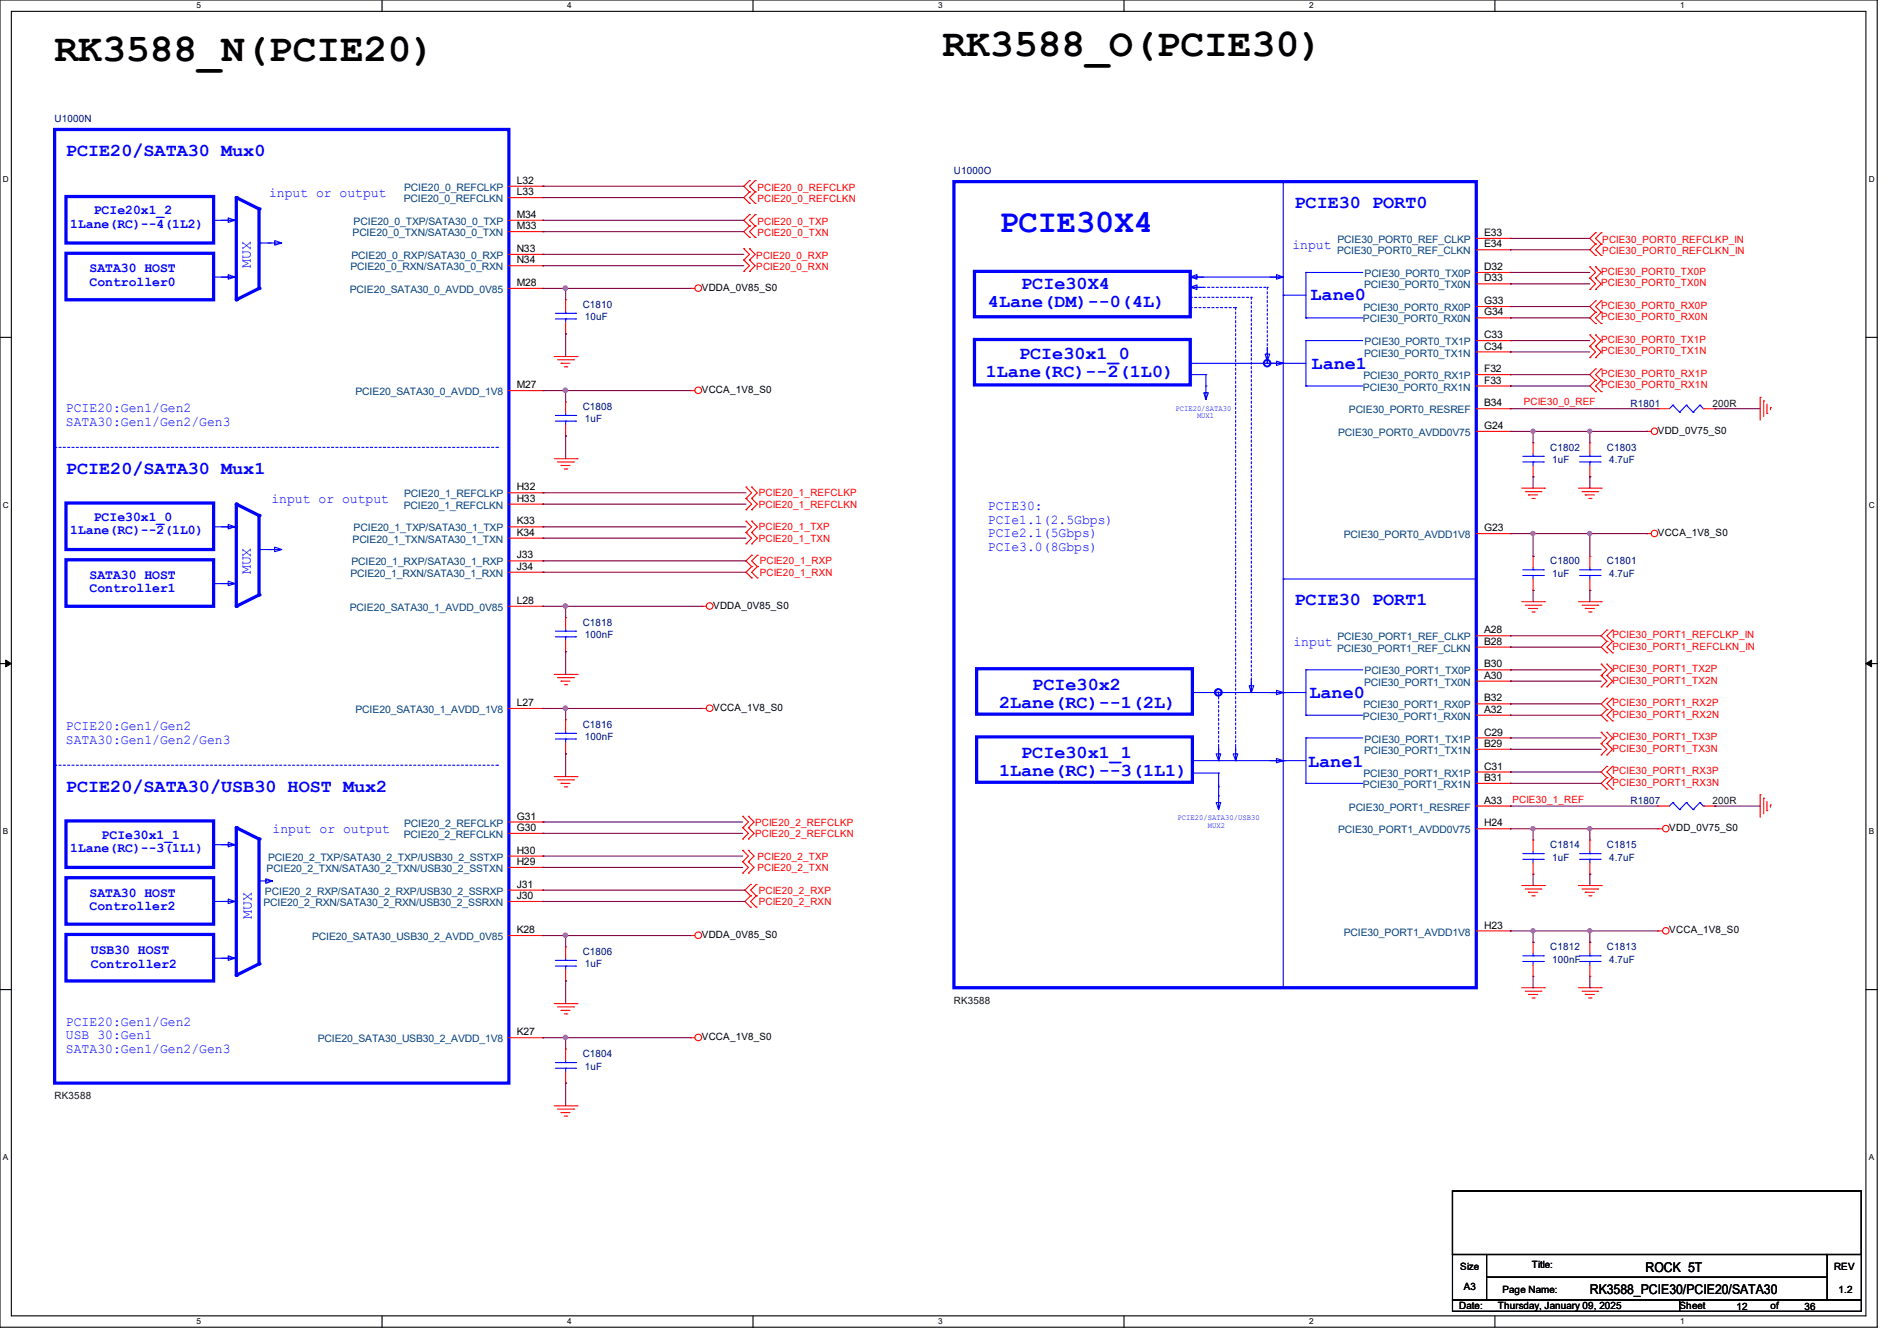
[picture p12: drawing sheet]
<svg xmlns="http://www.w3.org/2000/svg" width="297mm" height="210mm" viewBox="0 0 297 210" stroke-linecap="round" stroke-linejoin="round" font-family="sans-serif">
<path d="M0 0h293.9v207.9h-293.9zM1.8 1.8h290.3v204.3h-290.3z" fill="none" stroke="#000" stroke-width=".17"/>
<g fill="#fff">
<path d="M30.8 .2h.7v1.4h-.7z"/>
<path d="M30.8 206.2h.7v1.4h-.7z"/>
</g>
<path d="M59.8 0v1.8M59.8 206.1v1.8" fill="none" stroke="#000" stroke-width=".17"/>
<g fill="#fff">
<path d="M88.8 .2h.7v1.4h-.7z"/>
<path d="M88.8 206.2h.7v1.4h-.7z"/>
</g>
<path d="M117.9 0v1.8M117.9 206.1v1.8" fill="none" stroke="#000" stroke-width=".17"/>
<g fill="#fff">
<path d="M146.9 .2h.7v1.4h-.7z"/>
<path d="M146.9 206.2h.7v1.4h-.7z"/>
</g>
<path d="M176 0v1.8M176 206.1v1.8" fill="none" stroke="#000" stroke-width=".17"/>
<g fill="#fff">
<path d="M205 .2h.7v1.4h-.7z"/>
<path d="M205 206.2h.7v1.4h-.7z"/>
</g>
<path d="M234.1 0v1.8M234.1 206.1v1.8" fill="none" stroke="#000" stroke-width=".17"/>
<g fill="#fff">
<path d="M263.1 .2h.6v1.4h-.6z"/>
<path d="M263.1 206.2h.6v1.4h-.6z"/>
<path d="M.5 27.3h.9v1.4h-.9z"/>
<path d="M292.6 27.3h.9v1.4h-.9z"/>
<path d="M.5 78.4h.9v1.4h-.9z"/>
<path d="M292.6 78.4h.9v1.4h-.9z"/>
</g>
<path d="M0 52.8h1.8M292.1 52.8h1.8" fill="none" stroke="#000" stroke-width=".17"/>
<g fill="#fff">
<path d="M.5 129.5h.8v1.4h-.8z"/>
<path d="M292.6 129.5h.8v1.4h-.8z"/>
</g>
<path d="M0 103.9h1.8M292.1 103.9h1.8" fill="none" stroke="#000" stroke-width=".17"/>
<path d="M.9 103.4l.9 .5-.9 .5zM292.1 103.9l.9-.5v1z" fill="#000" stroke="#000" stroke-width=".16"/>
<g fill="#fff">
<path d="M.5 180.5h.8v1.4h-.8z"/>
<path d="M292.6 180.5h.8v1.4h-.8z"/>
</g>
<path d="M0 155h1.8M292.1 155h1.8M227.4 186.5h64v10h-64zM227.4 196.5h5.3v7.1h-5.3zM232.7 196.5h53.4v3.5h-53.4zM286.1 196.5h5.3v7.1h-5.3zM227.4 203.6h35.6v1.8h-35.6zM232.7 200h53.4v3.6h-53.4zM263 203.6h28.4v1.8h-28.4z" fill="none" stroke="#000" stroke-width=".17"/>
<g fill="none" stroke="#f00" stroke-width=".17">
<path d="M116.5 38.9h.1M116.5 38.9l.8 .9-.8 .9M117.3 38.9h.1M117.3 28.3h.1M117.3 30.1h.1M117.3 31.8h.1M117.3 35.4h.1M117.3 37.2h.1M117.3 33.6h.1M117.3 38.9l.9 .9-.9 .9M117.3 28.3l-.8 .9 .8 .9M117.3 30.1l-.8 .8 .8 .9"/>
<path d="M117.3 35.4l-.8 .9 .8 .9M117.3 33.6l-.8 .9 .8 .9M118.2 30.1h.1M118.2 28.3h.1M118.2 31.8h.1M118.2 37.2h.1M118.2 35.4h.1M118.2 33.6h.1M118.2 28.3l-.9 .9 .9 .9M118.2 30.1l-.9 .8 .9 .9M118.2 35.4l-.9 .9 .9 .9M118.2 33.6l-.9 .9 .9 .9"/>
<path d="M249.8 36.4h.1M249.8 38.2h.1M249.8 36.4l-.9 .9 .9 .9M249.8 38.2l-.9 .9 .9 .9M250.7 38.2h.1M250.7 36.4h.1M250.7 36.4l-.9 .9 .9 .9M250.7 38.2l-.9 .9 .9 .9M86.8 55.8h3.5M87.3 56.3h2.5M87.8 56.9h.1M87.8 56.9h1.4"/>
<path d="M88.3 57.4h.4M88.6 46.9h.1M88.6 52.3h.1M88.6 46.9v1.8M88.6 50.5v1.8M88.7 57.4h.1M89.8 56.3h.1M90.3 55.8h.1M108.1 45.2h.1M108.1 45.2h.7M116.5 40.7h.1M116.5 42.5h.1"/>
<path d="M116.5 40.7l.8 .9-.8 .9M117.3 40.7h.1M117.3 42.5h.1M117.3 40.7l.9 .9-.9 .9M248.9 43.6h.1M248.9 41.8h.1M248.9 45.3h.1M248.9 54.2h.1M248.9 52.5h.1M248.9 56h.1M248.9 41.8l.9 .9-.9 .9M248.9 43.6l.9 .8-.9 .9"/>
<path d="M248.9 52.5l.9 .8-.9 .9M248.9 54.2l.9 .9-.9 .9M249.8 40h.1M249.8 43.6h.1M249.8 41.8h.1M249.8 45.3h.1M249.8 47.1h.1M249.8 48.9h.1M249.8 50.7h.1M249.8 57.8h.1M249.8 59.6h.1M249.8 54.2h.1"/>
<path d="M249.8 52.5h.1M249.8 56h.1M249.8 41.8l.9 .9-.9 .9M249.8 43.6l.9 .8-.9 .9M249.8 47.1l-.9 .9 .9 .9M249.8 48.9l-.9 .9 .9 .9M249.8 57.8l-.9 .9 .9 .9M249.8 59.6l-.9 .9 .9 .8M249.8 52.5l.9 .8-.9 .9M249.8 54.2l.9 .9-.9 .9M250.7 40h.1M250.7 48.9h.1"/>
<path d="M250.7 47.1h.1M250.7 50.7h.1M250.7 59.6h.1M250.7 57.8h.1M250.7 47.1l-.9 .9 .9 .9M250.7 48.9l-.9 .9 .9 .9M250.7 57.8l-.9 .9 .9 .9M250.7 59.6l-.9 .9 .9 .8M86.8 71.8h3.5M87.3 72.3h2.5M87.8 72.9h.1M87.8 72.9h1.4"/>
<path d="M88.3 73.4h.4M88.6 62.9h.1M88.6 68.3h.1M88.6 62.9v1.8M88.6 66.5v1.8M88.7 73.4h.1M89.8 72.3h.1M90.3 71.8h.1M108.1 61.2h.1M108.1 61.2h.7M116.8 79.8h.1M116.8 78.1h.1"/>
<path d="M116.8 76.3h.1M116.8 78.1l.9 .9-.9 .8M116.8 76.3l.9 .9-.9 .9M117.7 79.8h.1M117.7 78.1h.1M117.7 76.3h.1M117.7 78.1l.9 .9-.9 .8M117.7 76.3l.9 .9-.9 .9M238.3 76.5h3.5M238.8 77h2.5M239.3 77.5h.1M239.3 77.5h1.4"/>
<path d="M239.9 78.1h.3M240 69.3h.1M240 74.7h.1M240 69.3v1.8M240 72.9v1.8M240.2 78.1h.1M241.3 77h.1M241.8 76.5h.1M247.1 76.5h3.6M247.7 77h2.4M248.2 77.5h.1M248.2 77.5h1.4"/>
<path d="M248.8 78.1h.3M248.9 69.3h.1M248.9 74.7h.1M248.9 69.3v1.8M248.9 72.9v1.8M249.1 78.1h.1M249.8 61.3h.1M250.1 77h.1M250.7 76.5h.1M250.7 61.3h.1M257.8 67.6h.1M257.8 67.6h.7"/>
<path d="M259.6 64h.1M259.6 64h1.8M266.7 64h1.8M268.5 64h.1M275.6 62.2h.1M275.6 62.2v3.6M276.1 62.8h.1M276.1 62.8v2.4M276.6 64.7h.1M276.6 63.3v1.4M277.2 63.8h.1M277.2 63.8v.4"/>
<path d="M109.9 95h.1M109.9 95h.7M116.8 85.2h.1M116.8 83.4h.1M116.8 81.6h.1M116.8 83.4l.9 .9-.9 .9M116.8 81.6l.9 .9-.9 .9M117.7 85.2h.1M117.7 83.4h.1M117.7 81.6h.1M117.7 88.7h.1M117.7 90.5h.1"/>
<path d="M117.7 87h.1M117.7 83.4l.9 .9-.9 .9M117.7 81.6l.9 .9-.9 .9M117.7 88.7l-.9 .9 .9 .9M117.7 87l-.9 .8 .9 .9M118.6 90.5h.1M118.6 88.7h.1M118.6 87h.1M118.6 88.7l-.9 .9 .9 .9M118.6 87l-.9 .8 .9 .9M238.3 94.2h3.5M238.8 94.8h2.5"/>
<path d="M239.3 95.3h.1M239.3 95.3h1.4M239.9 95.8h.3M240 87.1h.1M240 92.5h.1M240 87.1v1.8M240 90.7v1.8M240.2 95.8h.1M241.3 94.8h.1M241.8 94.2h.1M247.1 94.2h3.6M247.7 94.8h2.4"/>
<path d="M248.2 95.3h.1M248.2 95.3h1.4M248.8 95.8h.3M249.1 95.8h.1M250.1 94.8h.1M250.7 94.2h.1M251.6 98.7h.1M251.6 98.7l-.9 .9 .9 .9M252.5 98.7h.1M252.5 98.7l-.9 .9 .9 .9M257.8 83.6h.1M257.8 83.6h.7"/>
<path d="M86.8 105.6h3.5M87.3 106.1h2.5M87.8 106.7h.1M87.8 106.7h1.4M88.3 107.2h.4M88.6 112.7h.1M88.6 118.1h.1M88.6 112.7v1.8M88.6 116.3v1.8M88.7 107.2h.1M89.8 106.1h.1M90.3 105.6h.1"/>
<path d="M109.9 111h.1M109.9 111h.7M250.7 105.8h.1M250.7 104h.1M250.7 107.6h.1M250.7 116.5h.1M250.7 114.7h.1M250.7 118.2h.1M250.7 104l.9 .9-.9 .9M250.7 105.8l.9 .9-.9 .9M250.7 114.7l.9 .9-.9 .9M250.7 116.5l.9 .8-.9 .9"/>
<path d="M251.6 100.5h.1M251.6 102.2h.1M251.6 105.8h.1M251.6 104h.1M251.6 107.6h.1M251.6 116.5h.1M251.6 114.7h.1M251.6 118.2h.1M251.6 109.3h.1M251.6 111.1h.1M251.6 112.9h.1M251.6 100.5l-.9 .8 .9 .9"/>
<path d="M251.6 104l.9 .9-.9 .9M251.6 105.8l.9 .9-.9 .9M251.6 114.7l.9 .9-.9 .9M251.6 116.5l.9 .8-.9 .9M251.6 109.3l-.9 .9 .9 .9M251.6 111.1l-.9 .9 .9 .9M252.5 100.5h.1M252.5 102.2h.1M252.5 111.1h.1M252.5 109.3h.1M252.5 112.9h.1M252.5 100.5l-.9 .8 .9 .9"/>
<path d="M252.5 109.3l-.9 .9 .9 .9M252.5 111.1l-.9 .9 .9 .9M86.8 121.6h3.5M87.3 122.1h2.5M87.8 122.7h.1M87.8 122.7h1.4M88.3 123.2h.4M88.7 123.2h.1M89.8 122.1h.1M90.3 121.6h.1M116.3 135h.1M116.3 133.2h.1"/>
<path d="M116.3 136.7h.1M116.3 129.6h.1M116.3 127.8h.1M116.3 131.4h.1M116.3 133.2l.9 .9-.9 .9M116.3 135l.9 .8-.9 .9M116.3 127.8l.9 .9-.9 .9M116.3 129.6l.9 .9-.9 .9M117.2 135h.1M117.2 133.2h.1M117.2 136.7h.1M117.2 129.6h.1"/>
<path d="M117.2 127.8h.1M117.2 131.4h.1M117.2 133.2l.9 .9-.9 .9M117.2 135l.9 .8-.9 .9M117.2 127.8l.9 .9-.9 .9M117.2 129.6l.9 .9-.9 .9M117.5 138.5h.1M117.5 138.5l-.9 .9 .9 .9M118.4 138.5h.1M118.4 138.5l-.9 .9 .9 .9M238.3 138.7h3.5M238.8 139.2h2.5"/>
<path d="M239.3 139.7h.1M239.3 139.7h1.4M241.3 139.2h.1M241.8 138.7h.1M247.1 138.7h3.6M247.7 139.2h2.4M248.2 139.7h.1M248.2 139.7h1.4M250.1 139.2h.1M250.7 138.7h.1M251.6 120h.1M251.6 121.8h.1"/>
<path d="M251.6 123.6h.1M251.6 120l-.9 .9 .9 .9M251.6 121.8l-.9 .9 .9 .9M252.5 121.8h.1M252.5 120h.1M252.5 123.6h.1M252.5 120l-.9 .9 .9 .9M252.5 121.8l-.9 .9 .9 .9M259.6 129.8h.1M259.6 126.2h.1M259.6 129.8h.7M259.6 126.2h1.8"/>
<path d="M266.7 126.2h1.8M268.5 126.2h.1M275.6 124.5h.1M275.6 124.5v3.5M276.1 125h.1M276.1 125v2.5M276.6 127h.1M276.6 125.5v1.5M277.2 126.1h.1M277.2 126.1v.3M86.8 157.2h3.5M87.3 157.7h2.5"/>
<path d="M87.8 158.2h.1M87.8 158.2h1.4M88.3 158.8h.4M88.6 148.3h.1M88.6 153.6h.1M88.6 148.3v1.8M88.6 151.8v1.8M88.7 158.8h.1M89.8 157.7h.1M90.3 157.2h.1M108.1 146.5h.1M108.1 146.5h.7"/>
<path d="M117.5 140.3h.1M117.5 142.1h.1M117.5 140.3l-.9 .9 .9 .9M118.4 140.3h.1M118.4 142.1h.1M118.4 140.3l-.9 .9 .9 .9M238.3 154.7h3.5M238.8 155.2h2.5M239.3 155.7h.1M239.3 155.7h1.4M239.9 156.3h.3M239.9 140.3h.3"/>
<path d="M240 147.6h.1M240 152.9h.1M240 147.6v1.8M240 151.1v1.8M240.2 156.3h.1M240.2 140.3h.1M241.3 155.2h.1M241.8 154.7h.1M247.1 154.7h3.6M247.7 155.2h2.4M248.2 155.7h.1M248.2 155.7h1.4"/>
<path d="M248.8 156.3h.3M248.8 140.3h.3M249.1 156.3h.1M249.1 140.3h.1M250.1 155.2h.1M250.7 154.7h.1M259.6 145.8h.1M259.6 145.8h.7M86.8 173.2h3.5M87.3 173.7h2.5M87.8 174.2h.1M87.8 174.2h1.4"/>
<path d="M88.3 174.8h.4M88.6 164.3h.1M88.6 169.6h.1M88.6 164.3v1.8M88.6 167.9v1.7M88.7 174.8h.1M89.8 173.7h.1M90.3 173.2h.1M108.1 162.5h.1M108.1 162.5h.7"/>
<circle cx="109.3" cy="45.1" r=".52"/>
<circle cx="109.3" cy="61.1" r=".52"/>
<circle cx="259" cy="67.5" r=".51"/>
<circle cx="111.1" cy="94.9" r=".52"/>
<circle cx="259" cy="83.5" r=".51"/>
<circle cx="111.1" cy="110.9" r=".52"/>
<circle cx="260.8" cy="129.8" r=".51"/>
<circle cx="109.3" cy="146.5" r=".52"/>
<circle cx="260.8" cy="145.8" r=".51"/>
<circle cx="109.3" cy="162.5" r=".52"/>
</g>
<g fill="none" stroke="#00f" stroke-width=".17">
<path d="M87 50h3.1M87 49.1h3.1M88.6 49.1h.1M88.6 50h.1M88.6 48.7v.4M88.6 50v.5M90.1 50h.1M90.1 49.1h.1M87 66h3.1M87 65.1h3.1M88.6 65.1h.1M88.6 66h.1"/>
<path d="M88.6 64.7v.4M88.6 66v.5M90.1 66h.1M90.1 65.1h.1M238.4 72.3h3.2M238.4 71.5h3.2M240 71.5h.1M240 72.3h.1M240 71.1v.4M240 72.3v.6M241.6 72.3h.1M241.6 71.5h.1"/>
<path d="M247.3 72.3h3.2M247.3 71.5h3.2M248.9 71.5h.1M248.9 72.3h.1M248.9 71.1v.4M248.9 72.3v.6M250.5 72.3h.1M250.5 71.5h.1M261.9 63.5h.1M261.9 63.5l-.5 .5M261.9 63.5l1.1 1.1M263 64.6h.1"/>
<path d="M264 63.5h.1M264 63.5l-1 1.1M264 63.5l1.1 1.1M265.1 64.6h.1M266.1 63.5h.1M266.1 63.5l-1 1.1M266.1 63.5l.6 .5M266.7 64h.1M238.4 90.1h3.2M238.4 89.2h3.2M240 89.2h.1M240 90.1h.1"/>
<path d="M240 88.9v.3M240 90.1v.6M241.6 90.1h.1M241.6 89.2h.1M87 115.7h3.1M87 114.9h3.1M88.6 114.9h.1M88.6 115.7h.1M88.6 114.5v.4M88.6 115.7v.6M90.1 115.7h.1M90.1 114.9h.1"/>
<path d="M33.4 132.3h3.6M34.7 132.3h2.1l-1.1 .3v-.7l1.1 .4M37 132.3h.1M261.9 125.7h.1M261.9 125.7l-.5 .5M261.9 125.7l1.1 1.1M263 126.8h.1M264 125.7h.1M264 125.7l-1 1.1M264 125.7l1.1 1.1M265.1 126.8h.1M266.1 125.7h.1"/>
<path d="M266.1 125.7l-1 1.1M266.1 125.7l.6 .5M266.7 126.2h.1M34.7 141.2h2.1l-1.1 .3v-.7l1.1 .4M87 151.3h3.1M87 150.4h3.1M88.6 150.4h.1M88.6 151.3h.1M88.6 150.1v.3M88.6 151.3v.5M90.1 151.3h.1M90.1 150.4h.1"/>
<path d="M238.4 150.6h3.2M238.4 149.7h3.2M240 149.7h.1M240 150.6h.1M240 149.4v.3M240 150.6v.5M241.6 150.6h.1M241.6 149.7h.1M87 167.3h3.1M87 166.4h3.1M88.6 166.4h.1M88.6 167.3h.1"/>
<path d="M88.6 166.1v.3M88.6 167.3v.6M90.1 167.3h.1M90.1 166.4h.1"/>
</g>
<path d="M8.6 20.3h71.1v149.3h-71.1zM10.3 137.5h23.1v7.2h-23.1zM37 129.6v23.1" fill="none" stroke="#00f" stroke-width=".51"/>
<path d="M8.6 70.1h69.3M77.9 70.1h.1M8.6 119.8h69.3M77.9 119.8h.1" fill="none" stroke="#00f" stroke-width=".17" stroke-dasharray=".3 .3"/>
<circle cx="37" cy="152.7" r=".25" fill="#00f"/>
<path d="M40.6 151l-3.6 1.7" fill="none" stroke="#00f" stroke-width=".51"/>
<circle cx="40.6" cy="151" r=".25" fill="#00f"/>
<path d="M40.6 131.4v19.6" fill="none" stroke="#00f" stroke-width=".51"/>
<circle cx="40.6" cy="131.4" r=".25" fill="#00f"/>
<path d="M37 129.6l3.6 1.8" fill="none" stroke="#00f" stroke-width=".51"/>
<circle cx="37" cy="129.6" r=".25" fill="#00f"/>
<path d="M40.7 86.1h.1M40.7 86.1h1.8M33.4 141.2h3.6M33.4 150.1h3.6M34.7 150.1h2.1l-1.1 .3v-.7l1.1 .4M37 141.2h.1M37 150.1h.1" fill="none" stroke="#00f" stroke-width=".17"/>
<path d="M40.6 80.7v12.5M10.3 128.6h23.1v7.2h-23.1zM10.3 146.3h23.1v7.3h-23.1z" fill="none" stroke="#00f" stroke-width=".51"/>
<circle cx="40.6" cy="80.7" r=".25" fill="#00f"/>
<path d="M33.4 91.4h3.6M37 91.4h.1" fill="none" stroke="#00f" stroke-width=".17"/>
<path d="M40.6 93.2l-3.6 1.8" fill="none" stroke="#00f" stroke-width=".51"/>
<circle cx="40.6" cy="93.2" r=".25" fill="#00f"/>
<path d="M37 79l3.6 1.7" fill="none" stroke="#00f" stroke-width=".51"/>
<circle cx="37" cy="79" r=".25" fill="#00f"/>
<path d="M37 79v16" fill="none" stroke="#00f" stroke-width=".51"/>
<circle cx="37" cy="95" r=".25" fill="#00f"/>
<path d="M33.4 82.5h3.6M34.7 82.5h2.1l-1.1 .3v-.7l1.1 .4M34.7 91.4h2.1l-1.1 .3v-.7l1.1 .4M37 82.5h.1M42 86.1h2.1l-1.1 .3v-.7l1.1 .4" fill="none" stroke="#00f" stroke-width=".17"/>
<path d="M37 30.9v16M10.3 78.8h23.1v7.3h-23.1zM10.3 87.7h23.1v7.3h-23.1z" fill="none" stroke="#00f" stroke-width=".51"/>
<circle cx="37" cy="46.9" r=".25" fill="#00f"/>
<path d="M42 38.1h2.1l-1.1 .3v-.7l1.1 .4" fill="none" stroke="#00f" stroke-width=".17"/>
<path d="M37 30.9l3.6 1.8" fill="none" stroke="#00f" stroke-width=".51"/>
<circle cx="37" cy="30.9" r=".25" fill="#00f"/>
<path d="M34.7 43.4h2.1l-1.1 .3v-.7l1.1 .4" fill="none" stroke="#00f" stroke-width=".17"/>
<path d="M40.6 45.2l-3.6 1.7" fill="none" stroke="#00f" stroke-width=".51"/>
<circle cx="40.6" cy="45.2" r=".25" fill="#00f"/>
<path d="M33.4 43.4h3.6M37 43.4h.1" fill="none" stroke="#00f" stroke-width=".17"/>
<path d="M40.6 32.7v12.5" fill="none" stroke="#00f" stroke-width=".51"/>
<circle cx="40.6" cy="32.7" r=".25" fill="#00f"/>
<g fill="none" stroke="#00f" stroke-width=".17">
<path d="M33.4 34.5h3.6M34.7 34.5h2.1l-1.1 .3v-.7l1.1 .4M37 34.5h.1M40.7 38.1h.1M40.7 38.1h1.8M200.9 28.4v126.3M186.4 43.4h.1M186.4 56.9h.1M186.4 43.4h14.5l-1-.4v.7l1-.3h-2.1M186.4 43.4l1 .3v-.7l-1 .4h2.1M186.4 45l1 .3v-.7l-1 .4h2.1M186.4 56.9h18.1"/>
<path d="M186.4 58.7h2.4M188.8 58.7h.1M188.8 58.7v1.8M198.4 54.4v2.2l-.3-1.1h.7l-.4 1.1M198.8 56.9h2.1l-1 .3v-.6l1 .3M200.9 46.2h.1M200.9 56.9h.1M200.9 46.2h3.6M204.5 42.7h.1M204.5 49.8h.1M204.5 53.3h.1M204.5 42.7h8.9"/>
<path d="M204.5 49.8h8.9M204.5 42.7v7.1M204.5 53.3v7.2M204.5 53.3h8.9M188.8 60.5h.1M188.8 60.5v2.1l-.3-1.1h.7l-.4 1.1M204.5 60.5h.1M204.5 60.5h8.9M87 99.7h3.1M87 98.8h3.1M88.6 98.8h.1M88.6 99.7h.1"/>
<path d="M88.6 98.5v.3M88.6 99.7v.6M90.1 99.7h.1M90.1 98.8h.1M200.9 90.7h.1M200.9 90.7h30.2M247.3 90.1h3.2M247.3 89.2h3.2M248.9 89.2h.1M248.9 90.1h.1M248.9 88.9v.3M248.9 90.1v.6"/>
<path d="M250.5 90.1h.1M250.5 89.2h.1M186.7 108.5h.1M186.7 119.1h.1M186.7 108.5h17.8M186.7 119.1h17.8M190.8 117v2.1l-.4-1h.7l-.3 1M193.5 117v2.1l-.4-1h.7l-.3 1M195.9 106.3v2.2l-.3-1.1h.7l-.4 1.1M198.8 108.5h2.1l-1 .3v-.7l1 .4M198.8 119.1h2.1l-1 .4v-.7l1 .3M200.9 108.5h.1"/>
<path d="M200.9 119.1h.1M204.5 112h.1M204.5 104.9h.1M204.5 115.6h.1M204.5 104.9v7.1M204.5 115.6v7.1M204.5 112h8.9M204.5 104.9h8.9M204.5 115.6h8.9M40.6 138h2.1l-1.1 .3v-.7l1.1 .4M186.7 121.1h4.1M190.8 124.6v2.2l-.4-1.1h.7l-.3 1.1"/>
<path d="M190.8 124.6h.1M190.8 121.1h.1M190.8 123.2h.1M190.8 121.1v3.5M204.5 122.7h.1M204.5 122.7h8.9M238.4 134.6h3.2M238.4 133.7h3.2M240 133.7h.1M240 134.6h.1M240 133.3v.4M240 134.6v.5"/>
<path d="M241.6 134.6h.1M241.6 133.7h.1M247.3 134.6h3.2M247.3 133.7h3.2M248.9 133.7h.1M248.9 134.6h.1M248.9 133.3v.4M248.9 134.6v.5M250.5 134.6h.1M250.5 133.7h.1M200.9 154.7h.1M247.3 150.6h3.2"/>
<path d="M247.3 149.7h3.2M248.9 149.7h.1M248.9 150.6h.1M248.9 149.4v.3M248.9 150.6v.5M250.5 150.6h.1M250.5 149.7h.1"/>
</g>
<path d="M10.3 30.8h23.1v7.3h-23.1zM10.3 39.7h23.1v7.2h-23.1zM149.4 28.4h81.7v126.3h-81.7zM152.6 42.5h33.8v7.1h-33.8zM152.6 53.2h33.8v7.1h-33.8zM152.9 104.7h33.8v7.1h-33.8zM152.9 115.4h33.8v7.1h-33.8z" fill="none" stroke="#00f" stroke-width=".51"/>
<g fill="none" stroke="#f00" stroke-width=".17">
<path d="M79.7 29.2h5.3M79.7 30.9h5.3M79.7 36.3h5.3M79.7 34.5h5.3M79.7 39.8h5.3M85 29.2h.1M85 30.9h.1M85 36.3h.1M85 34.5h.1M85 39.8h.1M231.1 37.3h5.4M231.1 39.1h5.4"/>
<path d="M236.5 37.3h.1M236.5 39.1h.1M79.7 45.2h5.3M79.7 41.6h5.3M85 45.2h.1M85 41.6h.1M231.1 53.3h5.4M231.1 55.1h5.4M231.1 42.7h5.4M231.1 44.4h5.4M231.1 58.7h5.4M231.1 48h5.4"/>
<path d="M231.1 49.8h5.4M236.5 53.3h.1M236.5 55.1h.1M236.5 42.7h.1M236.5 44.4h.1M236.5 58.7h.1M236.5 48h.1M236.5 49.8h.1M79.7 77.2h5.3M79.7 79h5.3M79.7 61.2h5.3M85 77.2h.1"/>
<path d="M85 79h.1M85 61.2h.1M231.1 64h5.4M231.1 60.5h5.4M231.1 67.6h5.4M236.5 64h.1M236.5 60.5h.1M236.5 67.6h.1M79.7 87.8h5.3M79.7 89.6h5.3M79.7 82.5h5.3M79.7 84.3h5.3"/>
<path d="M79.7 95h5.3M85 87.8h.1M85 89.6h.1M85 82.5h.1M85 84.3h.1M85 95h.1M88.6 96.7h.1M88.6 96.7v1.8M231.1 99.6h5.4M231.1 83.6h5.4M236.5 99.6h.1M236.5 83.6h.1"/>
<path d="M248.9 87.1h.1M248.9 92.5h.1M248.9 87.1v1.8M248.9 90.7v1.8M79.7 111h5.3M85 111h.1M88.6 102.1h.1M88.6 100.3v1.8M231.1 106.7h5.4M231.1 112h5.4M231.1 101.3h5.4M231.1 117.3h5.4"/>
<path d="M231.1 104.9h5.4M231.1 110.2h5.4M231.1 115.6h5.4M236.5 106.7h.1M236.5 112h.1M236.5 101.3h.1M236.5 117.3h.1M236.5 104.9h.1M236.5 110.2h.1M236.5 115.6h.1M79.7 130.5h5.3M79.7 128.7h5.3"/>
<path d="M79.7 135.8h5.3M79.7 134.1h5.3M79.7 139.4h5.3M85 130.5h.1M85 128.7h.1M85 135.8h.1M85 134.1h.1M85 139.4h.1M231.1 126.2h5.4M231.1 122.7h5.4M231.1 120.9h5.4M231.1 129.8h5.4"/>
<path d="M236.5 126.2h.1M236.5 122.7h.1M236.5 120.9h.1M236.5 129.8h.1M240 131.6h.1M240 136.9h.1M240 131.6v1.7M240 135.1v1.8M248.9 131.6h.1M248.9 136.9h.1M248.9 131.6v1.7M248.9 135.1v1.8"/>
<path d="M79.7 141.2h5.3M79.7 146.5h5.3M85 141.2h.1M85 146.5h.1M231.1 145.8h5.4M236.5 145.8h.1M248.9 147.6h.1M248.9 152.9h.1M248.9 147.6v1.8M248.9 151.1v1.8M79.7 162.5h5.3M85 162.5h.1"/>
</g>
<g fill="none" stroke="#00f" stroke-width=".17" stroke-dasharray=".3 .3">
<path d="M186.4 45h12M186.4 46.6h9.5M186.4 48.2h7.1M193.5 48.2h.1M193.5 48.2v70.9M195.9 46.6h.1M195.9 46.6v61.9M198.4 45h.1M198.4 45v11.9M198.4 56.9h.1M190.8 108.5v10.6M190.8 119.1h.1"/>
<path d="M193.5 119.1h.1M195.9 108.5h.1"/>
</g>
<g fill="#00f" stroke="#00f" stroke-width="1.1">
<path d="M190.6 108.3h.3v.2h-.3z" fill-rule="evenodd"/>
<circle cx="198.4" cy="56.9" r=".15"/>
</g>
<g fill="none" stroke="#800040" stroke-width=".17">
<path d="M85 34.5h.1M85 39.8h.1M85 36.3h.1M85 29.2h.1M85 30.9h.1M85 34.5h31.5M85 39.8h31.5M85 36.3h31.5M85 29.2h31.5M85 30.9h31.5M236.5 37.3h.1M236.5 39.1h.1"/>
<path d="M236.5 37.3h12.4M236.5 39.1h12.4M85 41.6h.1M85 45.2h.1M85 45.2h23.1M85 41.6h31.5M88.6 52.3h.1M88.6 45.2h.1M88.6 45.2v1.7M88.6 52.3v3.5M236.5 42.7h.1M236.5 44.4h.1"/>
<path d="M236.5 48h.1M236.5 49.8h.1M236.5 58.7h.1M236.5 53.3h.1M236.5 55.1h.1M236.5 42.7h12.4M236.5 44.4h12.4M236.5 48h12.4M236.5 49.8h12.4M236.5 58.7h12.4M236.5 53.3h12.4M236.5 55.1h12.4"/>
<path d="M85 61.2h.1M85 79h.1M85 77.2h.1M85 61.2h23.1M85 79h31.8M85 77.2h31.8M88.6 61.2h.1M88.6 68.3h.1M88.6 61.2v1.7M88.6 68.3v3.5M236.5 60.5h.1M236.5 67.6h.1"/>
<path d="M236.5 64h.1M236.5 60.5h12.4M236.5 64h23.1M236.5 67.6h21.3M240 74.7h.1M240 67.6h.1M240 67.6v1.7M240 74.7v1.8M248.9 74.7h.1M248.9 67.6h.1M248.9 67.6v1.7M248.9 74.7v1.8"/>
<path d="M257.8 67.6h.1M268.5 64h.1M268.5 64h7.1M85 89.6h.1M85 87.8h.1M85 84.3h.1M85 82.5h.1M85 95h.1M85 95h24.9M85 89.6h31.8M85 87.8h31.8M85 84.3h31.8"/>
<path d="M85 82.5h31.8M88.6 95h.1M88.6 95v1.7M236.5 83.6h.1M236.5 99.6h.1M236.5 83.6h21.3M236.5 99.6h14.2M240 92.5h.1M240 83.6h.1M240 87.1h.1M240 83.6v3.5M240 92.5v1.7"/>
<path d="M248.9 92.5h.1M248.9 83.6h.1M248.9 83.6v3.5M248.9 92.5v1.7M257.8 83.6h.1M85 111h.1M85 111h24.9M88.6 118.1h.1M88.6 111h.1M88.6 102.1h.1M88.6 102.1v3.5M88.6 111v1.7"/>
<path d="M88.6 118.1v3.5M236.5 101.3h.1M236.5 106.7h.1M236.5 104.9h.1M236.5 117.3h.1M236.5 115.6h.1M236.5 112h.1M236.5 110.2h.1M236.5 101.3h14.2M236.5 106.7h14.2M236.5 104.9h14.2M236.5 117.3h14.2"/>
<path d="M236.5 115.6h14.2M236.5 112h14.2M236.5 110.2h14.2M85 139.4h.1M85 135.8h.1M85 134.1h.1M85 130.5h.1M85 128.7h.1M85 139.4h31.6M85 135.8h31.3M85 134.1h31.3M85 130.5h31.3"/>
<path d="M85 128.7h31.3M236.5 126.2h.1M236.5 129.8h.1M236.5 122.7h.1M236.5 120.9h.1M236.5 126.2h23.1M236.5 129.8h23.1M236.5 122.7h14.2M236.5 120.9h14.2M240 129.8h.1M240 136.9h.1M240 129.8v1.8"/>
<path d="M240 136.9v1.8M248.9 129.8h.1M248.9 136.9h.1M248.9 129.8v1.8M248.9 136.9v1.8M268.5 126.2h.1M268.5 126.2h7.1M85 141.2h.1M85 146.5h.1M85 146.5h23.1M85 141.2h31.6M88.6 153.6h.1"/>
<path d="M88.6 146.5h.1M88.6 146.5v1.8M88.6 153.6v3.6M236.5 145.8h.1M236.5 145.8h23.1M240 147.6h.1M240 145.8h.1M240 154.7h.1M240 145.8v1.8M240 152.9v1.8M248.9 145.8h.1M248.9 147.6h.1"/>
<path d="M248.9 154.7h.1M248.9 145.8v1.8M248.9 152.9v1.8M85 162.5h.1M85 162.5h23.1M88.6 169.6h.1M88.6 162.5h.1M88.6 162.5v1.8M88.6 169.6v3.6"/>
</g>
<g fill="#f0f" stroke="#f0f" stroke-width=".17">
<circle cx="248.9" cy="83.5" r=".32"/>
<circle cx="240" cy="83.5" r=".32"/>
<circle cx="248.9" cy="67.5" r=".32"/>
<circle cx="240" cy="67.5" r=".32"/>
<circle cx="248.9" cy="129.8" r=".32"/>
<circle cx="248.9" cy="145.8" r=".32"/>
<circle cx="240" cy="145.8" r=".32"/>
<circle cx="240" cy="129.8" r=".32"/>
<circle cx="88.5" cy="110.9" r=".34"/>
<circle cx="88.5" cy="94.9" r=".34"/>
<circle cx="88.5" cy="45.1" r=".34"/>
<circle cx="88.5" cy="61.1" r=".34"/>
<circle cx="88.5" cy="162.5" r=".34"/>
<circle cx="88.5" cy="146.5" r=".34"/>
</g>
<g font-size="6.2">
<text x="8.6" y="9.5">RK3588_N(PCIE20)</text>
<text x="147.6" y="8.8">RK3588_O(PCIE30)</text>
</g>
<text font-size="5.1" fill="#00f" x="156.5" y="36.3">PCIE30X4</text>
<g font-size="2.8" fill="#00f">
<text x="10.3" y="24.4">PCIE20/SATA30 Mux0</text>
<text x="202.7" y="32.6">PCIE30 PORT0</text>
<text x="159.9" y="45.2">PCIe30X4</text>
<text x="205.2" y="47">Lane0</text>
<text x="154.7" y="48">4Lane(DM)--0(4L)</text>
<text x="154.3" y="59.1">1Lane(RC)--2(1L0)</text>
<text x="159.6" y="56.3">PCIe30x1_0</text>
<text x="205.4" y="57.8">Lane1</text>
<text x="10.3" y="74.2">PCIE20/SATA30 Mux1</text>
<text x="202.7" y="94.8">PCIE30 PORT1</text>
<text x="161.6" y="108">PCIe30x2</text>
<text x="156.4" y="110.8">2Lane(RC)--1(2L)</text>
<text x="205" y="109.4">Lane0</text>
<text x="159.9" y="118.7">PCIe30x1_1</text>
<text x="10.3" y="124">PCIE20/SATA30/USB30 HOST Mux2</text>
<text x="156.4" y="121.5">1Lane(RC)--3(1L1)</text>
<text x="204.8" y="120.1">Lane1</text>
</g>
<g font-size="2.3" fill="#00f">
<text x="39.3" y="42" transform="rotate(-90 39.3 42)">MUX</text>
<text x="39.3" y="90" transform="rotate(-90 39.3 90)">MUX</text>
<text x="39.5" y="143.8" transform="rotate(-90 39.5 143.8)">MUX</text>
</g>
<g font-size="2.1" fill="#00f">
<text x="11" y="35.7">1Lane(RC)--4(1L2)</text>
<text x="14.7" y="33.6">PCIe20x1_2</text>
<text x="42.1" y="30.8">input or output</text>
<text x="202.3" y="39">input</text>
<text x="14" y="42.6">SATA30 HOST</text>
<text x="14" y="44.7">Controller0</text>
<text x="10.3" y="64.6">PCIE20:Gen1/Gen2</text>
<text x="10.3" y="66.7">SATA30:Gen1/Gen2/Gen3</text>
<text x="11" y="83.7">1Lane(RC)--2(1L0)</text>
<text x="14.7" y="81.6">PCIe30x1_0</text>
<text x="42.5" y="78.8">input or output</text>
<text x="154.7" y="79.9">PCIE30:</text>
<text x="154.7" y="82">PCIe1.1(2.5Gbps)</text>
<text x="154.7" y="84.1">PCIe2.1(5Gbps)</text>
<text x="154.7" y="86.2">PCIe3.0(8Gbps)</text>
<text x="14" y="90.6">SATA30 HOST</text>
<text x="14" y="92.8">Controller1</text>
<text x="202.5" y="101.2">input</text>
<text x="10.3" y="114.4">PCIE20:Gen1/Gen2</text>
<text x="10.3" y="116.5">SATA30:Gen1/Gen2/Gen3</text>
<text x="15.9" y="131.4">PCIe30x1_1</text>
<text x="42.7" y="130.4">input or output</text>
<text x="11" y="133.5">1Lane(RC)--3(1L1)</text>
<text x="14" y="140.4">SATA30 HOST</text>
<text x="14" y="142.5">Controller2</text>
<text x="14.2" y="149.5">USB30 HOST</text>
<text x="14.2" y="151.6">Controller2</text>
<text x="10.3" y="160.6">PCIE20:Gen1/Gen2</text>
<text x="10.3" y="162.7">USB 30:Gen1</text>
<text x="10.3" y="164.8">SATA30:Gen1/Gen2/Gen3</text>
</g>
<g font-size="2.1">
<text x="248.9" y="202.7">RK3588_PCIE30/PCIE20/SATA30</text>
<text x="257.6" y="199.1">ROCK 5T</text>
</g>
<g font-size="1.6" fill="#000080">
<text x="8.6" y="19">U1000N</text>
<text x="149.4" y="27.2">U1000O</text>
<text x="91.2" y="48.2">C1810</text>
<text x="91.6" y="50.2">10uF</text>
<text x="91.2" y="64.2">C1808</text>
<text x="255.3" y="63.7">R1801</text>
<text x="91.6" y="66.2">1uF</text>
<text x="242.7" y="70.6">C1802</text>
<text x="251.6" y="70.6">C1803</text>
<text x="243" y="72.6">1uF</text>
<text x="251.9" y="72.6">4.7uF</text>
<text x="242.7" y="88.4">C1800</text>
<text x="251.6" y="88.4">C1801</text>
<text x="243" y="90.3">1uF</text>
<text x="251.9" y="90.3">4.7uF</text>
<text x="91.2" y="98">C1818</text>
<text x="91.6" y="99.9">100nF</text>
<text x="91.2" y="114">C1816</text>
<text x="91.6" y="115.9">100nF</text>
<text x="255.3" y="125.9">R1807</text>
<text x="242.7" y="132.8">C1814</text>
<text x="243" y="134.8">1uF</text>
<text x="251.6" y="132.8">C1815</text>
<text x="251.9" y="134.8">4.7uF</text>
<text x="91.2" y="149.6">C1806</text>
<text x="242.7" y="148.8">C1812</text>
<text x="251.6" y="148.8">C1813</text>
<text x="91.6" y="151.5">1uF</text>
<text x="243" y="150.8">100nF</text>
<text x="251.9" y="150.8">4.7uF</text>
<text x="91.2" y="165.6">C1804</text>
<text x="91.6" y="167.5">1uF</text>
</g>
<g font-size="1.6" fill="#004080">
<text x="63.3" y="29.9">PCIE20_0_REFCLKP</text>
<text x="55.4" y="35.2">PCIE20_0_TXP/SATA30_0_TXP</text>
<text x="63.2" y="31.7">PCIE20_0_REFCLKN</text>
<text x="55" y="40.6">PCIE20_0_RXP/SATA30_0_RXP</text>
<text x="55.2" y="37">PCIE20_0_TXN/SATA30_0_TXN</text>
<text x="209.3" y="39.8">PCIE30_PORT0_REF_CLKN</text>
<text x="209.4" y="38.1">PCIE30_PORT0_REF_CLKP</text>
<text x="54.8" y="45.9">PCIE20_SATA30_0_AVDD_0V85</text>
<text x="54.9" y="42.3">PCIE20_0_RXN/SATA30_0_RXN</text>
<text x="213.6" y="45.2">PCIE30_PORT0_TX0N</text>
<text x="213.7" y="43.4">PCIE30_PORT0_TX0P</text>
<text x="213.4" y="50.5">PCIE30_PORT0_RX0N</text>
<text x="213.5" y="48.7">PCIE30_PORT0_RX0P</text>
<text x="213.5" y="59.4">PCIE30_PORT0_RX1P</text>
<text x="213.6" y="55.8">PCIE30_PORT0_TX1N</text>
<text x="213.7" y="54.1">PCIE30_PORT0_TX1P</text>
<text x="55.7" y="61.9">PCIE20_SATA30_0_AVDD_1V8</text>
<text x="211.2" y="64.7">PCIE30_PORT0_RESREF</text>
<text x="213.4" y="61.2">PCIE30_PORT0_RX1N</text>
<text x="209.5" y="68.3">PCIE30_PORT0_AVDD0V75</text>
<text x="63.3" y="77.9">PCIE20_1_REFCLKP</text>
<text x="55.4" y="83.2">PCIE20_1_TXP/SATA30_1_TXP</text>
<text x="63.2" y="79.7">PCIE20_1_REFCLKN</text>
<text x="55" y="88.6">PCIE20_1_RXP/SATA30_1_RXP</text>
<text x="55.2" y="85">PCIE20_1_TXN/SATA30_1_TXN</text>
<text x="210.4" y="84.3">PCIE30_PORT0_AVDD1V8</text>
<text x="54.8" y="95.7">PCIE20_SATA30_1_AVDD_0V85</text>
<text x="54.9" y="90.3">PCIE20_1_RXN/SATA30_1_RXN</text>
<text x="209.4" y="100.3">PCIE30_PORT1_REF_CLKP</text>
<text x="209.3" y="102.1">PCIE30_PORT1_REF_CLKN</text>
<text x="213.6" y="107.4">PCIE30_PORT1_TX0N</text>
<text x="213.7" y="105.6">PCIE30_PORT1_TX0P</text>
<text x="55.7" y="111.7">PCIE20_SATA30_1_AVDD_1V8</text>
<text x="213.4" y="112.7">PCIE30_PORT1_RX0N</text>
<text x="213.5" y="111">PCIE30_PORT1_RX0P</text>
<text x="213.6" y="118.1">PCIE30_PORT1_TX1N</text>
<text x="213.7" y="116.3">PCIE30_PORT1_TX1P</text>
<text x="213.4" y="123.4">PCIE30_PORT1_RX1N</text>
<text x="213.5" y="121.6">PCIE30_PORT1_RX1P</text>
<text x="63.2" y="131.2">PCIE20_2_REFCLKN</text>
<text x="63.3" y="129.5">PCIE20_2_REFCLKP</text>
<text x="209.5" y="130.5">PCIE30_PORT1_AVDD0V75</text>
<text x="211.2" y="127">PCIE30_PORT1_RESREF</text>
<text x="41.7" y="136.6">PCIE20_2_TXN/SATA30_2_TXN/USB30_2_SSTXN</text>
<text x="42" y="134.8">PCIE20_2_TXP/SATA30_2_TXP/USB30_2_SSTXP</text>
<text x="41.2" y="141.9">PCIE20_2_RXN/SATA30_2_RXN/USB30_2_SSRXN</text>
<text x="41.5" y="140.1">PCIE20_2_RXP/SATA30_2_RXP/USB30_2_SSRXP</text>
<text x="48.9" y="147.2">PCIE20_SATA30_USB30_2_AVDD_0V85</text>
<text x="210.4" y="146.5">PCIE30_PORT1_AVDD1V8</text>
<text x="49.7" y="163.2">PCIE20_SATA30_USB30_2_AVDD_1V8</text>
</g>
<g font-size="1.6">
<text x="80.9" y="28.8">L32</text>
<text x="80.9" y="30.6">L33</text>
<text x="80.9" y="35.9">M33</text>
<text x="80.9" y="34.1">M34</text>
<text x="80.9" y="39.5">N33</text>
<text x="80.9" y="41.2">N34</text>
<text x="232.4" y="37">E33</text>
<text x="232.4" y="38.7">E34</text>
<text x="80.9" y="44.8">M28</text>
<text x="109.9" y="45.5">VDDA_0V85_S0</text>
<text x="232.4" y="42.3">D32</text>
<text x="232.4" y="44.1">D33</text>
<text x="232.4" y="47.6">G33</text>
<text x="232.4" y="53">C33</text>
<text x="232.4" y="49.4">G34</text>
<text x="232.4" y="54.7">C34</text>
<text x="232.4" y="58.3">F32</text>
<text x="80.9" y="60.8">M27</text>
<text x="109.9" y="61.6">VCCA_1V8_S0</text>
<text x="232.4" y="63.6">B34</text>
<text x="232.4" y="60.1">F33</text>
<text x="232.4" y="67.2">G24</text>
<text x="259.6" y="67.9">VDD_0V75_S0</text>
<text x="80.9" y="76.8">H32</text>
<text x="80.9" y="78.6">H33</text>
<text x="80.9" y="82.1">K33</text>
<text x="80.9" y="83.9">K34</text>
<text x="232.4" y="83.2">G23</text>
<text x="259.6" y="83.9">VCCA_1V8_S0</text>
<text x="80.9" y="87.5">J33</text>
<text x="80.9" y="89.2">J34</text>
<text x="80.9" y="94.6">L28</text>
<text x="111.7" y="95.3">VDDA_0V85_S0</text>
<text x="232.4" y="99.2">A28</text>
<text x="232.4" y="101">B28</text>
<text x="232.4" y="106.3">A30</text>
<text x="232.4" y="104.5">B30</text>
<text x="80.9" y="110.6">L27</text>
<text x="111.7" y="111.3">VCCA_1V8_S0</text>
<text x="232.4" y="111.6">A32</text>
<text x="232.4" y="109.9">B32</text>
<text x="232.4" y="117">B29</text>
<text x="232.4" y="115.2">C29</text>
<text x="232.4" y="125.9">A33</text>
<text x="232.4" y="122.3">B31</text>
<text x="232.4" y="120.5">C31</text>
<text x="80.9" y="130.1">G30</text>
<text x="80.9" y="128.4">G31</text>
<text x="232.4" y="129.4">H24</text>
<text x="261.4" y="130.2">VDD_0V75_S0</text>
<text x="80.9" y="135.5">H29</text>
<text x="80.9" y="133.7">H30</text>
<text x="80.9" y="140.8">J30</text>
<text x="80.9" y="139">J31</text>
<text x="80.9" y="146.1">K28</text>
<text x="109.9" y="146.9">VDDA_0V85_S0</text>
<text x="232.4" y="145.4">H23</text>
<text x="261.4" y="146.2">VCCA_1V8_S0</text>
<text x="80.9" y="162.1">K27</text>
<text x="109.9" y="162.9">VCCA_1V8_S0</text>
<text x="228.6" y="199">Size</text>
<text x="229.2" y="202">A3</text>
<text x="235.2" y="202.5">Page Name:</text>
<text x="239.9" y="198.6">Title:</text>
<text x="287.2" y="199">REV</text>
<text x="287.9" y="202.5">1.2</text>
<text x="228.5" y="205">Date:</text>
<text x="234.5" y="205">Thursday, January 09, 2025</text>
<text x="263" y="205">Sheet</text>
<text x="271.9" y="205.2">12</text>
<text x="277.2" y="205">of</text>
<text x="282.5" y="205.2">36</text>
</g>
<g font-size="1.6" fill="#f00">
<text x="118.6" y="29.9">PCIE20_0_REFCLKP</text>
<text x="118.6" y="31.7">PCIE20_0_REFCLKN</text>
<text x="118.6" y="35.2">PCIE20_0_TXP</text>
<text x="118.4" y="40.6">PCIE20_0_RXP</text>
<text x="118.6" y="37">PCIE20_0_TXN</text>
<text x="250.9" y="38.1">PCIE30_PORT0_REFCLKP_IN</text>
<text x="250.9" y="39.8">PCIE30_PORT0_REFCLKN_IN</text>
<text x="118.4" y="42.3">PCIE20_0_RXN</text>
<text x="250.7" y="43.1">PCIE30_PORT0_TX0P</text>
<text x="250.7" y="44.8">PCIE30_PORT0_TX0N</text>
<text x="250.7" y="48.4">PCIE30_PORT0_RX0P</text>
<text x="250.7" y="50.2">PCIE30_PORT0_RX0N</text>
<text x="250.7" y="53.7">PCIE30_PORT0_TX1P</text>
<text x="250.7" y="59.1">PCIE30_PORT0_RX1P</text>
<text x="250.7" y="55.5">PCIE30_PORT0_TX1N</text>
<text x="238.6" y="63.5">PCIE30_0_REF</text>
<text x="250.7" y="60.8">PCIE30_PORT0_RX1N</text>
<text x="118.8" y="77.7">PCIE20_1_REFCLKP</text>
<text x="118.8" y="79.5">PCIE20_1_REFCLKN</text>
<text x="118.8" y="83.1">PCIE20_1_TXP</text>
<text x="118.8" y="84.8">PCIE20_1_TXN</text>
<text x="119" y="88.4">PCIE20_1_RXP</text>
<text x="119" y="90.2">PCIE20_1_RXN</text>
<text x="252.5" y="99.9">PCIE30_PORT1_REFCLKP_IN</text>
<text x="252.5" y="101.7">PCIE30_PORT1_REFCLKN_IN</text>
<text x="252.5" y="105.3">PCIE30_PORT1_TX2P</text>
<text x="252.5" y="107.1">PCIE30_PORT1_TX2N</text>
<text x="252.5" y="110.6">PCIE30_PORT1_RX2P</text>
<text x="252.5" y="112.4">PCIE30_PORT1_RX2N</text>
<text x="252.5" y="115.9">PCIE30_PORT1_TX3P</text>
<text x="252.5" y="117.7">PCIE30_PORT1_TX3N</text>
<text x="236.8" y="125.7">PCIE30_1_REF</text>
<text x="252.5" y="121.3">PCIE30_PORT1_RX3P</text>
<text x="252.5" y="123.1">PCIE30_PORT1_RX3N</text>
<text x="118.2" y="129.3">PCIE20_2_REFCLKP</text>
<text x="118.2" y="131.1">PCIE20_2_REFCLKN</text>
<text x="118.6" y="134.6">PCIE20_2_TXP</text>
<text x="118.6" y="136.4">PCIE20_2_TXN</text>
<text x="118.8" y="140">PCIE20_2_RXP</text>
<text x="118.8" y="141.7">PCIE20_2_RXN</text>
</g>
<g font-size="1.6" fill="#004000">
<text x="268.1" y="63.7">200R</text>
<text x="268.1" y="125.9">200R</text>
<text x="149.4" y="157.2">RK3588</text>
<text x="8.6" y="172.1">RK3588</text>
</g>
<g font-size="1.3">
<text x="30.8" y="1.3">5</text>
<text x="88.8" y="1.3">4</text>
<text x="146.9" y="1.3">3</text>
<text x="205" y="1.3">2</text>
<text x="263.1" y="1.3">1</text>
<text x=".5" y="28.4">D</text>
<text x="292.6" y="28.4">D</text>
<text x=".5" y="79.5">C</text>
<text x="292.6" y="79.5">C</text>
<text x=".5" y="130.6">B</text>
<text x="292.6" y="130.6">B</text>
<text x=".5" y="181.7">A</text>
<text x="292.6" y="181.7">A</text>
<text x="30.8" y="207.4">5</text>
<text x="88.8" y="207.4">4</text>
<text x="146.9" y="207.4">3</text>
<text x="205" y="207.4">2</text>
<text x="263.1" y="207.4">1</text>
</g>
<g font-size="1.2" fill="#00f">
<text x="184" y="64.3">PCIE20/SATA30</text>
<text x="187.4" y="65.5">MUX1</text>
<text x="184.4" y="128.5">PCIE20/SATA30/USB30</text>
<text x="189.1" y="129.7">MUX2</text>
</g>
</svg>
